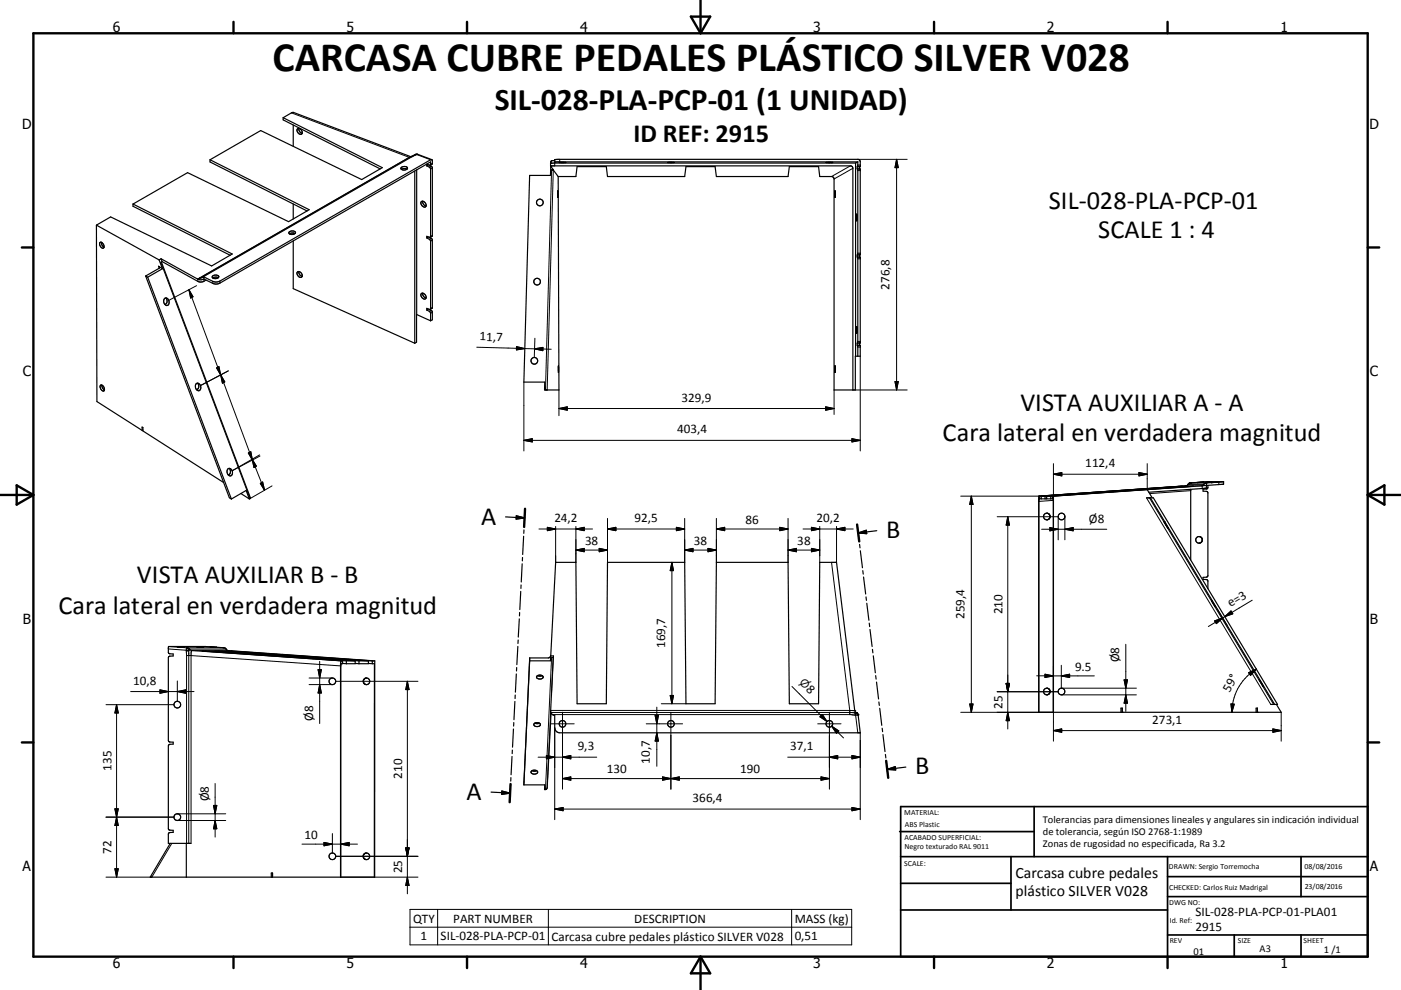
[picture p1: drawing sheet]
<svg xmlns="http://www.w3.org/2000/svg" width="420mm" height="297mm" viewBox="0 0 420 297" stroke-linecap="round" stroke-linejoin="round" font-family="sans-serif">
<g fill="none" stroke="#000" stroke-width=".36">
<path d="M84.9 35.3v.7l29.1 14.7M84.9 35.3l3-1.6 35.3 13.3M84.9 35.3l29.7 15-6.2 3.6-30.2-14.7-15.2 8.7M87.9 37.5v6.4M89.6 38.5a1.33 1.33 0 0 0 1 1.5M89.6 38.5a1.33 1.33 0 0 1 1 1.5M89.6 38.5a.75 .75 0 0 0-.6 .7 .75 .75 0 0 0 .5 .8l.7 .3 .4-.3M63 47.9v.7l29.1 14.7M63 47.9l29.7 15-6.2 3.6-30.3-14.7-16.3 9.4M120.4 50.2a.97 .97 0 0 1 1-.3 .97 .97 0 0 1 .7 .8 1.15 1.15 0 0 1-1.9-.3zM122 50.8a1.56 1.56 0 0 0-1.6 0M124.3 51.3v51.7"/>
<path d="M124.9 51v43.4M128 49.8l.8 .4 .3 .5v20.3l-.3 .2-.8-.3v.5M128.5 49.5l-.5 .3M128.7 49.6l.7 .3 .2 .5v20.3l-.6 .5M129 49.5l.1-.9-63.2 36.3a2.42 2.42 0 0 1-2.1 .1l-2.7-1.3v-.6M129 49.5l-1-.2v.5M129.5 47.9l-4.5-1.6-1.8 .7-63.3 36.5M129.5 47.9h-.4l-63.2 36.4a2.42 2.42 0 0 1-2.1 .1l-2.7-1.3M129.5 47.9l.1 1.2-.6 .5M165.1 49.8h90.2l.4 .7v66.5M165.1 49.8l.8 1.2h-.5M165.3 50.2h-.2l-.1 2.4h-6.2l-1.7 62h6.2v2.4h4.3l-.3-64"/>
<path d="M165.5 51h.2M165.8 51l1.5 2M166.3 48.2l-1.1 .1-.1 1.5M167.2 57.3h.1M167.2 57.3v.1M167.2 57.4v1.8M167.2 59.2h.1M167.3 53h5.4l.3-3h8.8l.3 3h23.2l.4-3h8.7l.4 3h21.5l.3-3h8.8l.4 3h3.7l.6 .7v63.3h6.3v-10.1h1.5v-3.1l-.2-.2M167.7 48.7h1.9M167.7 48.7h.1M169.6 48.7h.1M200.2 48.7h2z"/>
<path d="M202.1 48.7h.1M247.6 48.7h2.1M247.7 48.7h1.9M247.7 48.7h-.1M249.6 48.7h.1M250.3 57.3v1.9M250.3 59.2h.1M250.3 57.3h.1M256.5 48.9v58M256.5 48.9h-90.2v-1l90.9-.1 .4 .1 .3 .5v1.4l-.2 .2M257 50.7l.2 .4-.1 25.3M257 50v.7"/>
<path d="M257 50h.7M257 50.7h.7M257.1 50h-.1M257.1 50h.1M257.2 48.6l-90.9 .1M257.2 48.6l-.7 .3M257.2 48.6l-.1 1.4M257.7 50.7l.2 .2v25.3l-.2 .3M257.7 50v.7M28.9 67.5l18.8 10.5M28.9 67.5l.2 53 13.5 8.6M30 72.7a1.1 1.1 0 0 1 1 .6 1.1 1.1 0 0 1 0 1.2 1.23 1.23 0 0 1-1-1.8z"/>
<path d="M30.4 72.7a1.49 1.49 0 0 0 .8 1.4M39.9 61.2v.7l29.1 14.7M39.9 61.2l29.7 15-6.1 3.6-30.3-14.7-4.3 2.4M47.7 78l1 2.6M48.3 77.6l-.6 .4M48.3 77.6l.3 .9M48.3 77.6l11 6.1M48.4 78.6l26.7 70.7-.3 .4M48.6 78.5l11 6a2.49 2.49 0 0 0 2.2-.5M48.6 78.5l-.4 .2M86.7 69.6a1.16 1.16 0 0 1 1.9 .3 1.15 1.15 0 0 1-2-.1zM87.9 72.3v14.3l36.4 16.4"/>
<path d="M87.9 61.2v4.5M87.9 69.9v.4M88.4 70.1l-.8-.2-.8 .3M126.3 60.5a1.05 1.05 0 0 1 1.2 .4 1.05 1.05 0 0 1 0 1.2 1.17 1.17 0 0 1-1.2-1.6zM126.8 60.4a1.3 1.3 0 0 0 .9 1.4M128 71.4l.8 .5 .3 .4-.1 20.5M128.5 71.1l-.5 .3M128.7 71.2l.7 .3 .2 .5v20.4l-.6 .4M256.8 64.3v1.9zM256.8 64.2l.1 .1M257 77.1l.2 .4-.1 25.4M257 76.5v.6"/>
<path d="M257 76.5h.7M257 77.1h.7M257.1 76.5h-.1M257.1 76.4v.1M257.7 77.1l.2 .3v25.3l-.2 .2M257.7 76.5v.6M43.7 82.8l25.1 66.5 .6 .4M43.7 82.8l.6 .4M44.3 83.2l25.1 66.5M48.7 80.6l-1.1-.7 .2 .3-.2 .3-3.9 2.3M48.7 80.6l-4.4 2.6M49.5 89.5a1.15 1.15 0 0 1 1.2 .8 1.15 1.15 0 0 1-.7 1.4 1.35 1.35 0 0 1-.5-2.2z"/>
<path d="M49.8 89.4a1.17 1.17 0 0 1-.4 1.9M59.3 83.7l.1 .1M59.9 83.5l-.5 .2M61.1 83.1l-1.2 .4M63.7 82.9a1.15 1.15 0 0 1 1.9 .2 1.14 1.14 0 0 1-2-.1zM65.4 83.3l-.8-.2-.8 .3M89.2 81.6a1.04 1.04 0 0 1 1.2 .4 1.04 1.04 0 0 1 0 1.2 1.16 1.16 0 0 1-1.2-1.6zM89.6 81.5a1.29 1.29 0 0 0 1 1.4M124.9 94.4v8.3l-.6 .3M124.9 94.4l4.2 1.8M126.3 88.1a1.04 1.04 0 0 1 1.2 .4 1.04 1.04 0 0 1 0 1.2 1.16 1.16 0 0 1-1.2-1.6zM126.8 88a1.29 1.29 0 0 0 .9 1.4"/>
<path d="M128 93l1 .7 .1 2.5M128.5 92.7l-.5 .3M128.7 92.8l.7 .4 .2 .5v2.2l-.5 .3M129 92.8l-1-.3v.5M256.8 98v2zM256.9 100h-.1M30.1 115.6a1.03 1.03 0 0 1 1.1 .6 1.03 1.03 0 0 1-.2 1.1 1.31 1.31 0 0 1-.9-1.7zM30.5 115.5a1.63 1.63 0 0 0 .8 1.5M58.8 115.1a1.09 1.09 0 0 1 1.4 .8 1.09 1.09 0 0 1-.7 1.3 1.38 1.38 0 0 1-.7-2.1zM59.3 114.9a1.16 1.16 0 0 1-.4 2M167.4 109.8v1.9zM250.3 109.8v1.9z"/>
<path d="M257 103.6l.2 .4v2.9M257 102.9v.7M257 102.9h.7M257 103.6h.7M257.1 102.9h-.1M257.1 102.9h.1M257.7 102.9v.7M42.6 129.1v-1l.3 .2v1l24.1 15.5M42.9 129l-.3 .1M68.3 140.7a1.09 1.09 0 0 1 1.4 .7 1.09 1.09 0 0 1-.7 1.4 1.36 1.36 0 0 1-.7-2.1zM68.8 140.5a1.11 1.11 0 0 1-.4 1.9M72.2 148.1l2.6 1.6"/>
<path d="M74.8 149.7l-1-2.5-4.4 2.5M151.6 155.1l5.7 .3M154.8 154.7l2.5 .7-2.6 .3zM157.1 159l-.1 1M157.4 152.6l-.3 5.5M257 157.4l.6 5M257.3 159.9l2.4-.8 .1 1zM262.9 159.2l-5.6 .7M311.5 149.8l-.1 63.9h72.7l-1.4-2.4M311.5 148.9l-.1 .9M311.5 149.7h.2M311.5 148.8h.2v.9"/>
<path d="M311.5 149.7v.1M311.5 148.8v.1M311.5 149.7h.1M312.2 148.8v.9h1.1M312.2 149.6l-.5 .1M312.2 148.8h1.1M313.3 148.8v.9M313.8 149.6l-.5 .1M314.6 154.4l.2 .4-.2 .7M314.7 154.4l.1 .4-.1 .7M314.7 154.4a1 1 0 0 0-1.5-.2 1 1 0 0 0 0 1.5 1 1 0 0 0 1.5-.2M315 148.8h-1.2v.9h1.2"/>
<path d="M315 148.8v.9M315.5 148.8h.3v64.9M315.5 148.8v.9h.3v64M315.5 149.6l-.5 .1M343.7 149.4h2.1l37.2 61.9h-2M343.9 146.9l1.5 2.5M344.9 149.4l37.3 61.9M349 156.5h.1M349 156.5l1.2 1.9M349.1 156.5l1.1 1.9M350.2 158.4v.1M354.1 145.9h.4l-42.3 2.9"/>
<path d="M355.7 145.9h.5l-42.9 2.9M356.8 144.9h.1M356.8 144.9l-1.2 .9-44.1 3M356.9 144.9l5.2-.4h4.7v.8l-5.1 .3M356.9 144.9h-.1M357 146.8v21.2M357.4 145.9h.5M357.4 145.9h.1M357.4 145.9l-42.4 2.9M358.9 144.8h.1M359 144.8h-.1M359.5 144.7l-.6 .1"/>
<path d="M359.9 144.7h-.3M360.2 144.7h-.2M360.6 144.7l-1.4 .1M360.8 144.6l-.5 .1M361.5 144.8h.3M361.7 144.9l-.1 1.6-17.2 1.2M361.7 144.9l-.5 .1-.9 .8-44.8 3M362 144.7l-.3 .1M362.1 145.6l-.1 1-1.3 .2v.6l1.3 .1 .1 .4v24.8l-.3 .4-1.1 .1v.6l1.4 .3v2.5M362.7 144.7h-.8M363.1 144.7h-1M363.2 144.7h.1"/>
<path d="M363.4 144.6l-.6 .1M363.7 144.7l-.5 .1M364.2 144.7l-.8 .1M364.3 144.7h.3M364.4 144.7h-.6M364.9 144.7l.2-.1-.6 .1M366.6 144.5l-4.9 .4M156.1 177.4l-.3 5.5M156.2 175.5v1M156.6 169.1l-.3 5.5M156.7 167.2l-.1 1.1M157 160.9l-.3 5.4"/>
<path d="M257.7 163.3l.1 1.1M257.9 165.2l.7 5.1M258.7 171.2l.1 1M258.9 173.1l.6 5.1M259.6 179.1l.2 1M359.9 161.1a.99 .99 0 0 0-1.4 .9 .99 .99 0 0 0 1.4 .8M359.9 161.1l.6 .7M359.9 161.1l.3 .1M360.3 161.4l.1 .4M360.4 162.1l-.5 .7M360.4 161.8v.3M360.5 162.1l-.6 .7"/>
<path d="M50.5 194l.1 1.9 1.3 .3v.6l-1.1 .1-.3 .5v24.7l.3 .5 1.1 .1v.6h-1l-.4 .5v24.8l.3 .4 1.1 .1v.6l-1.3 .3-.1 3h6.8M50.6 194h11l5.2 .3M50.6 194h-.1M53.2 194.1l2.1 .1M53.5 194.1l1.6 .1M59 194.1l2 .1M59.3 194.1l1.6 .1M61.7 195.3h-1.1l42.1 3M61.7 195.3v.1M61.7 195.3l42.1 3M63 194.1h.7M63.3 194.1h.3"/>
<path d="M63.6 194.1l1.3 .1M63.7 194.1l1.3 .1M65.5 195.3h-1.1l42.1 3M65.5 195.3v.1M65.5 195.3l42.1 3M66.8 194.3l.7 .1 .9 .8 44 3.1M66.9 194.3h.1M69.4 195.3h-1l42 3M69.4 195.3v.1M69.4 195.3l42.2 3M102.2 199.1v64.1M102.3 199.1h-.1"/>
<path d="M102.7 198.3h-.5l-.1 .9v64M102.7 198.3v.8h-.4M102.7 199l1.1 .1M103.8 198.3h2.7M103.8 198.3v.8M106.5 198.3v.8h-2.7M106.5 199l1.1 .1M107.6 198.3h2.8M107.6 198.3v.8M110.4 198.3v.8h-2.8M110.4 199l1.2 .1M111.6 198.3h.8"/>
<path d="M111.6 199.1h.7l-.1 64.1M111.6 198.3v.8M112.4 198.3l-.1 64.9h-67.3l6-10.2M155.3 193.9l-.3 5.5M155.4 192l-.1 1M155.7 185.7l-.3 5.4M155.8 183.8l-.1 1M158.8 198.3h6.2l1.6-29.6h6.1l.3 42.4h8.8l.3-42.4h23.2l.4 42.4h8.7l.4-42.4h21.5l.3 42.4h8.8l.4-42.4h5l5.5 44.5 .9 1.1M158.8 198.3l-1.7 37.2M158.8 197.4l-1.7 38.1M158.8 197.4v.9M165.1 196.8h.8l-.8 16.5"/>
<path d="M165.1 196.7l-.2 .5-.5 .2h-5.6M165.4 197.3h.5M259.9 181l.6 5.1M260.6 186.9l.1 1.1M260.8 188.9l.7 5.1M261.6 194.8l.1 1.1M261.8 196.8l.6 5M363.3 180.2h.1M363.3 180.2l1 1.8M363.3 180.2l1.1 1.8M364.4 182v.1M364.4 182.1l.1 .1"/>
<path d="M364.5 182.2h.1M109.6 203.4a1 1 0 0 0-.7 1 1 1 0 0 0 .7 1M109.7 203.4a.99 .99 0 0 1 1.2 1 .99 .99 0 0 1-1.3 1M109.7 203.4a1.01 1.01 0 0 0-.7 1 1.01 1.01 0 0 0 .7 1M153.9 218.7l-.2 5.5M154 216.8v1M154.4 210.4l-.3 5.5M154.5 208.5l-.1 1.1M154.8 202.2l-.3 5.5M154.9 200.3v1M160.2 217a1.07 1.07 0 0 1 1.8 .5 1.08 1.08 0 0 1-1.1 .5 1.08 1.08 0 0 1-.8-.7zM160.3 216.9l.6 .2 .8-.2"/>
<path d="M161.1 202.8a1.08 1.08 0 0 1 1.7 .5 1.1 1.1 0 0 1-1 .4 1.1 1.1 0 0 1-.9-.7zM161.2 202.7l.6 .2 .7-.2M165.1 213.3l.1 .6M165.2 213.9l.4 .5 .7 .2v3.7a1.58 1.58 0 0 0 1.5 1.5h90.1l-.6-5.3M165.2 213.9l-1.2 22.6-.3 .4h-.4v-1.4h-6.2M256.4 213.8l.7 .4M257.2 214.2v.1M257.2 214.3l.1 .2M262.5 202.7l.2 1M262.8 204.6l.6 5.1M263.5 210.6l.1 1M263.8 212.5l.6 5.1"/>
<path d="M264.5 218.5l.1 1M314.6 206.9l.2 .7-.3 .6M314.7 206.9a1 1 0 0 0-1.5-.2 1 1 0 0 0-.1 1.4 1 1 0 0 0 1.4 .1M314.7 206.9l.1 .7-.3 .6M336.1 213.7v-1.2h.4v1.2M376.6 213.7v-1.2h.4v1.2M377.6 204h.1M377.6 204l1.1 1.9M377.6 204l1.2 1.9M378.8 205.9v.1M147.2 237.6l5.7 .4M150.5 237.3l2.4 .7-2.5 .3z"/>
<path d="M153.1 235.2l-.3 5.5M153.2 233.3l-.1 1M153.5 227l-.3 5.4M153.6 225v1.1M159.3 231.4l.1-.1a1.05 1.05 0 0 1 1.8 .5 1.09 1.09 0 0 1-1.1 .5 1.09 1.09 0 0 1-.9-.8zM159.5 231.2l.6 .2 .8-.2M264.7 220.4l.6 5.1M265.5 226.3l.1 1.1M265.7 228.3l.6 5.1M266 230.8l2.4-.8 .1 1zM271.6 230.1l-5.6 .7M55.9 253v10.2"/>
<path d="M109.7 255.9a1.01 1.01 0 0 0-.8 1 1.01 1.01 0 0 0 .8 1M109.8 255.9a.99 .99 0 0 1 1 1 .99 .99 0 0 1-1 1M109.9 255.9a.99 .99 0 0 0-1 1 .99 .99 0 0 0 1 1M81.3 263.2v-1.3h.4v1.3"/>
<circle cx="161.8" cy="60.7" r="1"/>
<circle cx="161" cy="84.5" r="1.01"/>
<circle cx="160.2" cy="108.2" r="1"/>
<circle cx="318.3" cy="155" r="1.01"/>
<circle cx="53.2" cy="211.4" r="1.01"/>
<circle cx="99.7" cy="204.4" r="1"/>
<circle cx="168.6" cy="217.2" r=".99"/>
<circle cx="201.2" cy="217.2" r="1"/>
<circle cx="248.7" cy="217.2" r="1"/>
<circle cx="318.2" cy="207.5" r="1"/>
<circle cx="53.2" cy="245.2" r="1.01"/>
<circle cx="99.7" cy="256.9" r="1"/>
</g>
<g fill="#000">
<circle cx="123.2" cy="47" r=".18"/>
<circle cx="165.1" cy="49.8" r=".18"/>
<circle cx="349" cy="156.5" r=".18"/>
<circle cx="355.6" cy="145.8" r=".18"/>
<circle cx="356.2" cy="145.3" r=".18"/>
<circle cx="361.4" cy="144.8" r=".18"/>
<circle cx="361.7" cy="145.6" r=".18"/>
<circle cx="361.7" cy="144.9" r=".18"/>
<circle cx="362.1" cy="144.5" r=".18"/>
<circle cx="363.1" cy="144.8" r=".18"/>
<circle cx="363.4" cy="144.6" r=".18"/>
<circle cx="365.1" cy="144.6" r=".18"/>
<circle cx="256.5" cy="213.8" r=".18"/>
<circle cx="257.2" cy="214.5" r=".18"/>
<circle cx="336.5" cy="213.7" r=".18"/>
<circle cx="377" cy="213.7" r=".18"/>
</g>
<g fill="none" stroke="#000" stroke-width=".3">
<path d="M87.4 33.9l35.3 13.3M122.7 47.2l-63.5 36.5M122.7 47.2h.1M123.1 47.1l-.4 .1M123.2 47h.4M123.6 47l-63.1 36.3M124.4 46.4h.4M124.5 46.3l.4 .1M124.8 46.4l-1.2 .6M124.9 46.4l4.2 1.5M124.9 46.4h-.1M125.2 46.3l-.3 .1"/>
<path d="M129.2 49.8l-.5 .3M129.6 49l-.5 .3M129.6 50.4l-.5 .3M165.1 49h.1M165.1 49l1.2-.1v.9M165.4 51l-1.9 66M165.9 51l-1.9 66M167.8 47.8v.8M254.9 49.8l-5.6 3.2M255.7 50.5l-5.6 3.2M257.1 50h.8M257.1 50.7h.8"/>
<path d="M257.2 49.5h.7M257.2 51.2h.7M257.2 47.8h14.8M268.8 47.8v69.2M268.8 47.8l.5 2.5h-1zM47.6 79.9l.2 .5M48.2 78.7l26.8 70.9 6.6-3.8M129.2 71.5l-.5 .3M129.6 70.6l-.5 .4M129.6 72l-.5 .3M257.1 76.5h.8M257.1 77.1h.8"/>
<path d="M257.2 76h.7M257.2 77.6h.7M56.6 86.9l9.5 25.6M56.6 86.9l1.3 2.1-.7 .4zM58.9 85.7l-8.3 4.4M59.3 83.7v.7M59.4 83.8l.2 .1M59.6 83.9h.1M59.7 83.9l1.4-.2v.7M63.8 84.4v.6M65.9 84.3v.6M129.2 93.1l-.5 .3"/>
<path d="M129.6 92.3l-.5 .3M129.6 93.7l-.5 .3M64.9 110.4l.7-.4 .5 2.5zM66.2 112.5l9.5 25.5M66.2 112.5l1.2 2.1-.7 .4zM68.5 111.3l-8.4 4.4M142.9 104.2l14.4 .4M154.9 104l2.4 .6-2.5 .4zM157.1 114.6v20.7M157.3 104.6l3 .1M160.3 104.7l5 .1M160.3 104.7l2.5-.5v1z"/>
<path d="M160.4 101.5l-.2 5.7M167.6 117v7.7M250.1 117v7.3M255.7 117h16.3M257.1 102.9h.8M257.1 103.6h.8M257.2 102.4h.7M257.2 104.1h.7M257.9 106.9v28.4M268.3 114.5h1l-.5 2.5zM74.5 135.9l.7-.4 .5 2.5zM75.6 137.8l3.7 9.3"/>
<path d="M75.6 137.8l1.3 2.1-.7 .4zM77.8 136.5l-8.2 4.7 8.4-4.4M157.1 132.1h100.8M157.1 132.1l2.5-.5v1zM167.6 122.6h82.5M167.6 122.6l2.5-.5v1zM247.5 122.1l2.6 .5-2.6 .5zM255.4 131.6l2.5 .5-2.5 .5zM315.8 139.1v9.7h-27.8M343.9 139.1v7.8M78 145l.7-.4 .6 2.5zM161.6 158.7h16"/>
<path d="M164.1 158.2l2.5 .5-2.5 .5zM166.6 157.9v10.8M172.7 157.9v10.8M172.7 158.7l2.4-.5v1zM182.1 155.5v13.2M182.1 158.7h23.2M182.1 158.7l2.5-.5v1zM202.8 158.2l2.5 .5-2.5 .5zM205.3 155.5v13.2M214.8 155.5v13.2M214.8 158.7h21.5M214.8 158.7l2.5-.5v1z"/>
<path d="M233.8 158.2l2.5 .5-2.5 .5zM236.3 155.5v13.2M240.8 158.7h15M243.3 158.2l2.5 .5-2.5 .5zM245.8 157.9v10.8M250.8 157.9v10.8M250.8 158.7l2.5-.5v1zM291.2 148.8v64.9M291.2 148.8l.5 2.5h-1zM299 155h18.3v7M302.1 155v63.7M302.1 155l.5 2.5h-.9z"/>
<path d="M312.3 158.8h19.5M314.8 158.3l2.5 .5-2.5 .5zM315.8 150.1l-4.3 .3M315.8 142.3h28.1M315.8 142.3l2.5-.5v1zM319.3 158.8l2.4-.5v1zM319.3 154.9v7.1M341.5 141.8l2.4 .5-2.4 .5zM343.7 149.4l37.3 61.9M344.6 149.4l37.2 61.9M355.6 145.8h.1M355.6 145.8h4.7"/>
<path d="M355.6 145.8l-44.1 3M356.2 145.3h.1M356.2 145.3h4.7M356.2 145.3l-.6 .5M356.8 144.9l-.6 .4M356.9 144.9h.1M356.9 144.9h4.6M357 147.2l-12.3 .9M360.4 145.7v.9M361.7 145.6l-1.2 .1M362.1 144.5l-5.2 .4M365.4 144.6v.8"/>
<path d="M172.7 165l2.4-.5v1zM172.7 165h9.4M179.6 164.5l2.5 .5-2.5 .5zM201.4 168.7v42.4M201.4 168.7l.5 2.5h-1zM205.3 165l2.5-.5v1zM205.3 165h9.5M212.3 164.5l2.5 .5-2.5 .5zM236.3 165h9.5M236.3 165l2.5-.5v1zM243.3 164.5l2.5 .5-2.5 .5zM249.3 168.7l5.5 45.7"/>
<path d="M50.5 194.7l6.1 .4M50.6 194l5.3 .3M55.9 194.3h.1M55.9 194.3l.5 .3 .2 .5M55.9 194.3v58.7M55.9 194.3h11.2M55.9 194.3l.2 .1M55.9 196.7l46.2 3.1M56.2 194.4l.4 .7M56.3 194.3l.6 .4M56.6 195.1v.2h-.7M56.7 195l-.1 58"/>
<path d="M56.7 195h.1M56.7 194.9v.1M56.8 194.8l-.1 .1M56.8 194.8h.1M56.9 194.7h10.9M56.9 194.7l.6 .5M56.9 194.7l-.1 .1M57.5 195.2l-.2 .7v57.1M57.5 195.2h10.9M57.5 195.2l44.8 3.1M95.8 198.4v18.7M165.4 197.3l-1.9 39.6"/>
<path d="M165.9 197.3l-.6 10.8M318.2 199.6v6.9h22.5M337.5 193.3v20.1M364.1 186.3l2.5-.9-1.9 1.7zM364.9 182.7l3 4.9M366.6 185.4l-4.3 2.6M367.2 185l1.9-1.7 .5 .9zM367.2 185l-.6 .4M375.4 180.1l-8.2 4.9M31.8 211.4h20.3M35 211.4v51.8M35 211.4l.5 2.5h-1.1z"/>
<path d="M39.2 207.5h19M48 207l2.5 .5-2.5 .5zM53.2 207.5l2.5-.5v1zM53.2 204.3v6.1M92.7 205.4h7M92.7 203.4h7M95.4 200.9h1l-.6 2.5zM95.8 205.4l.6 2.5h-1zM100.6 204.4h24.7M122.1 204.4v63.8M122.1 204.4l.5 2.5h-.9zM165.1 213.6l-1.1 22.8"/>
<path d="M165.1 213.1l91.2 .1M165.1 213.8h89.7h1.6v.7M165.1 217.2h7M165.6 214.4l90.9 .1M166.3 218.3v27.6M168.6 213.7v23.1M193.7 217.2h10.9M196.4 214.7h1l-.5 2.5zM196.9 212.1v17.8M196.9 219.8l.5 2.5h-1zM198.3 211.1h7.4M200.9 208.6h1l-.5 2.5z"/>
<path d="M201.1 213.7v23.1M237.4 206l10.6 10.5M245.2 217.2h6.9M245.8 215l.7-.7 1.5 2.2zM248.7 213.7v23.1M249.3 217.9l3.6 3.5M249.3 217.9l2.2 1.4-.7 .7zM256.3 213.2h.1M256.5 214.5l.7 5.3M256.7 213.8h-.2v.7M256.7 213.8h.1M256.8 213.8h.1"/>
<path d="M257.3 214.5h-.8M257.9 219.8v26.1M288 213.7h27.8v8.7M290.7 211.2h1l-.5 2.5zM299 207.5h18.3M301.7 205h.9l-.5 2.5zM302.1 213.7l.5 2.5h-.9zM310.8 202.8h5M313.3 202.3l2.5 .5-2.5 .5zM315.8 202.8h12.3M315.8 219.2l2.5-.5v1zM315.8 219.2h68.3"/>
<path d="M318.2 202.8l2.5-.5v1zM318.3 208.5h22.4M337 204h1l-.5 2.5zM337.5 208.5l.5 2.5h-1zM369 211.2l1 .1-.7 2.4zM374.3 201.8l2.4-1.1-1.8 1.9zM376.7 200.7a15.2 15.2 0 0 0-7.4 13M381.6 218.7l2.5 .5-2.5 .5zM384.1 213.7v8.7M64.5 235.1v16M161.3 227.2h17.6M163.8 226.7l2.5 .5-2.5 .5z"/>
<path d="M168.6 227.2l2.5-.5v1zM168.6 233.6l2.5-.5v1zM168.6 233.6h80.1M198.6 233.1l2.5 .5-2.5 .5zM201.1 233.6l2.5-.5v1zM236.2 227.2h21.7M246.1 233.1l2.6 .5-2.6 .5zM248.7 227.2l2.5-.5v1zM255.4 226.7l2.5 .5-2.5 .5zM31.8 245.1h20.3M34.4 242.7l1.1 5h-1.1l1.1-5zM51.5 253l-6 10.2h-13.7"/>
<path d="M53.2 244.2h14.5M53.2 246.2h14.5M64 241.6h1l-.5 2.6zM64.5 246.2l.5 2.5h-1zM90.5 253.2h16.7M97.1 252.7l2.6 .5-2.6 .6zM99.7 250.1v5.8M100.6 256.9h24.7M102.2 253.2l2.5-.5v1.1zM121.7 254.4h.9l-.5 2.5zM166.3 242.7h91.6M166.3 242.7l2.5-.5v1z"/>
<path d="M255.4 242.2l2.5 .5-2.5 .5zM34.4 260.6h1.1l-.5 2.6zM102.1 263.2h23.2M122.1 263.2l.5 2.4h-.9zM122.9 272.8h132.4v10.7h-132.4zM122.9 278.2h132.4M131.2 272.8v10.7M164.4 272.8v10.7M237.3 272.8v10.7"/>
</g>
<g fill="none" stroke="#000" stroke-width=".71">
<path d="M10 10h400v277h-400zM70 6.6v3.4M140 6.6v3.4M207.1 5h5.8l-2.9 5zM210 0v10M280 6.6v3.4M350 6.6v3.4M6.6 74.2h3.4M410 74.2h3.5M0 148.5h10M5 145.6l5 2.9-5 2.9zM157.4 152.6l-.3 5.5"/>
<path d="M257 157.4l.6 5M410 148.5h10.1M410 148.5l5.1-2.9v5.8zM6.6 222.7h3.4M153.1 235.2l-.3 5.5M265.7 228.3l.6 5.1M410 222.7h3.5M70 287v3.4M140 287v3.4M210 287v10M210 287l2.9 5h-5.8zM280 287v3.4"/>
<path d="M350 287v3.4"/>
</g>
<g fill="none" stroke="#000" stroke-width=".51">
<path d="M269.7 249.5h40.3M270 242h140v45h-140zM270 257h140M303.1 257v16M310 242v15M350 257v30M390.1 257v12M270 265h33.1M270 273h80M350 269h60M350 263h60M350 280.5h60"/>
<path d="M370 280.5v6.5M390.1 280.5v6.5"/>
</g>
<path d="M154.8 154.7l2.5 .7-2.6 .3zM257.3 159.9l2.4-.8 .1 1zM150.5 237.3l2.4 .7-2.5 .3zM266 230.8l2.4-.8 .1 1z" fill="#000" stroke="#000" stroke-width=".36"/>
<g fill="#000" stroke="#000" stroke-width=".3">
<path d="M268.8 47.8l.5 2.5h-1zM56.6 86.9l1.3 2.1-.7 .4zM64.9 110.4l.7-.4 .5 2.5zM66.2 112.5l1.2 2.1-.7 .4zM154.9 104l2.4 .6-2.5 .4zM160.3 104.7l2.5-.5v1zM268.3 114.5h1l-.5 2.5zM74.5 135.9l.7-.4 .5 2.5zM75.6 137.8l1.3 2.1-.7 .4zM157.1 132.1l2.5-.5v1zM167.6 122.6l2.5-.5v1zM247.5 122.1l2.6 .5-2.6 .5z"/>
<path d="M255.4 131.6l2.5 .5-2.5 .5zM78 145l.7-.4 .6 2.5zM164.1 158.2l2.5 .5-2.5 .5zM172.7 158.7l2.4-.5v1zM182.1 158.7l2.5-.5v1zM202.8 158.2l2.5 .5-2.5 .5zM214.8 158.7l2.5-.5v1zM233.8 158.2l2.5 .5-2.5 .5zM243.3 158.2l2.5 .5-2.5 .5zM250.8 158.7l2.5-.5v1zM291.2 148.8l.5 2.5h-1zM302.1 155l.5 2.5h-.9z"/>
<path d="M314.8 158.3l2.5 .5-2.5 .5zM315.8 142.3l2.5-.5v1zM319.3 158.8l2.4-.5v1zM341.5 141.8l2.4 .5-2.4 .5zM172.7 165l2.4-.5v1zM179.6 164.5l2.5 .5-2.5 .5zM201.4 168.7l.5 2.5h-1zM205.3 165l2.5-.5v1zM212.3 164.5l2.5 .5-2.5 .5zM236.3 165l2.5-.5v1zM243.3 164.5l2.5 .5-2.5 .5zM364.1 186.3l2.5-.9-1.9 1.7z"/>
<path d="M367.2 185l1.9-1.7 .5 .9zM35 211.4l.5 2.5h-1.1zM48 207l2.5 .5-2.5 .5zM53.2 207.5l2.5-.5v1zM95.4 200.9h1l-.6 2.5zM95.8 205.4l.6 2.5h-1zM122.1 204.4l.5 2.5h-.9zM196.4 214.7h1l-.5 2.5zM200.9 208.6h1l-.5 2.5zM245.8 215l.7-.7 1.5 2.2zM249.3 217.9l2.2 1.4-.7 .7zM290.7 211.2h1l-.5 2.5z"/>
<path d="M301.7 205h.9l-.5 2.5zM302.1 213.7l.5 2.5h-.9zM313.3 202.3l2.5 .5-2.5 .5zM315.8 219.2l2.5-.5v1zM318.2 202.8l2.5-.5v1zM337 204h1l-.5 2.5zM337.5 208.5l.5 2.5h-1zM369 211.2l1 .1-.7 2.4zM374.3 201.8l2.4-1.1-1.8 1.9zM381.6 218.7l2.5 .5-2.5 .5zM163.8 226.7l2.5 .5-2.5 .5zM168.6 227.2l2.5-.5v1z"/>
<path d="M168.6 233.6l2.5-.5v1zM196.9 219.8l.5 2.5h-1zM198.6 233.1l2.5 .5-2.5 .5zM201.1 233.6l2.5-.5v1zM246.1 233.1l2.6 .5-2.6 .5zM248.7 227.2l2.5-.5v1zM255.4 226.7l2.5 .5-2.5 .5zM34.4 242.7h1.1l-.5 2.4zM35 245.1l.5 2.6h-1.1zM64 241.6h1l-.5 2.6zM64.5 246.2l.5 2.5h-1zM97.1 252.7l2.6 .5-2.6 .6z"/>
<path d="M102.2 253.2l2.5-.5v1.1zM121.7 254.4h.9l-.5 2.5zM166.3 242.7l2.5-.5v1zM255.4 242.2l2.5 .5-2.5 .5zM34.4 260.6h1.1l-.5 2.6zM122.1 263.2l.5 2.4h-.9z"/>
</g>
<text font-size="12.6" x="81.7" y="21.3">CARCASA CUBRE PEDALES PLÁSTICO SILVER V028</text>
<text font-size="9.4" x="148.3" y="33.1">SIL-028-PLA-PCP-01 (1 UNIDAD)</text>
<g font-size="7.9">
<text x="189.9" y="42.6">ID REF: 2915</text>
<text x="314.5" y="62.6">SIL-028-PLA-PCP-01</text>
<text x="329.3" y="71.5">SCALE 1 : 4</text>
<text x="306" y="123.3">VISTA AUXILIAR A - A</text>
<text x="282.6" y="132.2">Cara lateral en verdadera magnitud</text>
<text x="144.3" y="157.4">A</text>
<text x="265.7" y="161.4">B</text>
<text x="41.1" y="175">VISTA AUXILIAR B - B</text>
<text x="17.5" y="184.1">Cara lateral en verdadera magnitud</text>
<text x="274.4" y="232.2">B</text>
<text x="139.9" y="240">A</text>
</g>
<g font-size="4.7">
<text x="304.5" y="263.5">Carcasa cubre pedales</text>
<text x="304.5" y="268.9">plástico SILVER V028</text>
</g>
<g font-size="4.2">
<text x="33.9" y="9.6">6</text>
<text x="103.9" y="9.6">5</text>
<text x="173.9" y="9.6">4</text>
<text x="243.8" y="9.6">3</text>
<text x="313.9" y="9.6">2</text>
<text x="383.9" y="9.6">1</text>
<text x="6.7" y="38.7">D</text>
<text x="410.5" y="38.7">D</text>
<text x="6.9" y="112.9">C</text>
<text x="410.7" y="112.9">C</text>
<text x="6.9" y="187.1">B</text>
<text x="410.7" y="187.1">B</text>
<text x="6.8" y="261.4">A</text>
<text x="410.7" y="261.4">A</text>
<text x="33.9" y="290.4">6</text>
<text x="103.9" y="290.4">5</text>
<text x="173.9" y="290.4">4</text>
<text x="243.8" y="290.4">3</text>
<text x="313.9" y="290.4">2</text>
<text x="383.9" y="290.4">1</text>
</g>
<g font-size="3.9">
<text x="266.7" y="86.9" transform="rotate(-90 266.7 86.9)">276,8</text>
<text x="143.8" y="102.1" transform="rotate(2 143.8 102.1)">11,7</text>
<text x="204.3" y="120.5">329,9</text>
<text x="203" y="130">403,4</text>
<text x="325.4" y="140.2">112,4</text>
<text x="166.2" y="156.6">24,2</text>
<text x="190.2" y="156.6">92,5</text>
<text x="223.5" y="157.1">86</text>
<text x="244.8" y="156.6">20,2</text>
<text x="326.5" y="156.8">Ø8</text>
<text x="175.4" y="163.5">38</text>
<text x="208" y="163.5">38</text>
<text x="239" y="163.5">38</text>
<text x="289.1" y="185.8" transform="rotate(-90 289.1 185.8)">259,4</text>
<text x="300.6" y="184.2" transform="rotate(-90 300.6 184.2)">210</text>
<text x="368.9" y="182.1" transform="rotate(-31 368.9 182.1)">e=3</text>
<text x="199.4" y="194.4" transform="rotate(-90 199.4 194.4)">169,7</text>
<text x="322.3" y="201.2">9.5</text>
<text x="335.5" y="198.6" transform="rotate(-90 335.5 198.6)">Ø8</text>
<text x="40" y="205.4">10,8</text>
<text x="241.5" y="206.9" transform="rotate(45 241.5 206.9)">8</text>
<text x="368.6" y="207.8" transform="rotate(-61 368.6 207.8)">59°</text>
<text x="300.6" y="212.6" transform="rotate(-90 300.6 212.6)">25</text>
<text x="93.9" y="216.3" transform="rotate(-90 93.9 216.3)">Ø8</text>
<text x="345.4" y="217.1">273,1</text>
<text x="173.2" y="225">9,3</text>
<text x="236.9" y="225">37,1</text>
<text x="33.4" y="231.2" transform="rotate(-90 33.4 231.2)">135</text>
<text x="120.6" y="233.7" transform="rotate(-90 120.6 233.7)">210</text>
<text x="181.9" y="232">130</text>
<text x="194.8" y="229.1" transform="rotate(-90 194.8 229.1)">10,7</text>
<text x="221.9" y="232">190</text>
<text x="62.6" y="240.5" transform="rotate(-90 62.6 240.5)">Ø8</text>
<text x="207.6" y="240.6">366,4</text>
<text x="91.3" y="251.7">10</text>
<text x="33.4" y="256.1" transform="rotate(-90 33.4 256.1)">72</text>
<text x="120.6" y="262" transform="rotate(-90 120.6 262)">25</text>
<text x="358.4" y="274.9">SIL-028-PLA-PCP-01-PLA01</text>
<text x="123.9" y="276.8">QTY</text>
<text x="135.9" y="276.8">PART NUMBER</text>
<text x="190.2" y="276.8">DESCRIPTION</text>
<text x="238.3" y="276.9">MASS (kg)</text>
<text x="358.4" y="279.4">2915</text>
<text x="126.1" y="282">1</text>
<text x="132.1" y="282.1">SIL-028-PLA-PCP-01</text>
<text x="165.4" y="282.2">Carcasa cubre pedales plástico SILVER V028</text>
<text x="238.3" y="282.1">0,51</text>
</g>
<text font-size="3.3" x="239.5" y="205" transform="rotate(45 239.5 205)">⌀</text>
<g font-size="3.1">
<text x="312.7" y="246.8">Tolerancias para dimensiones lineales y angulares sin indicación individual</text>
<text x="312.7" y="250.4">de tolerancia, según ISO 2768-1:1989</text>
<text x="312.7" y="254">Zonas de rugosidad no especificada, Ra 3.2</text>
<text x="357.8" y="286.5">01</text>
<text x="377.6" y="285.6">A3</text>
<text x="396.9" y="285.9">1 /1</text>
</g>
<g font-size="2.4">
<text x="271.1" y="244.4">MATERIAL:</text>
<text x="271.2" y="252">ACABADO SUPERFICIAL:</text>
<text x="271.3" y="248">ABS Plastic</text>
<text x="271.2" y="254.7">Negro texturado RAL 9011</text>
<text x="271.1" y="259.7">SCALE:</text>
<text x="350.4" y="260.8">DRAWN: Sergio Torremocha</text>
<text x="391.1" y="260.6">08/08/2016</text>
<text x="350.5" y="266.9">CHECKED: Carlos Ruiz Madrigal</text>
<text x="391.2" y="266.7">23/08/2016</text>
<text x="350.5" y="271.4">DWG NO:</text>
<text x="350.7" y="276.9">Id. Ref:</text>
<text x="350.7" y="282.8">REV</text>
<text x="371.1" y="282.9">SIZE</text>
<text x="390.8" y="283">SHEET</text>
</g>
</svg>
